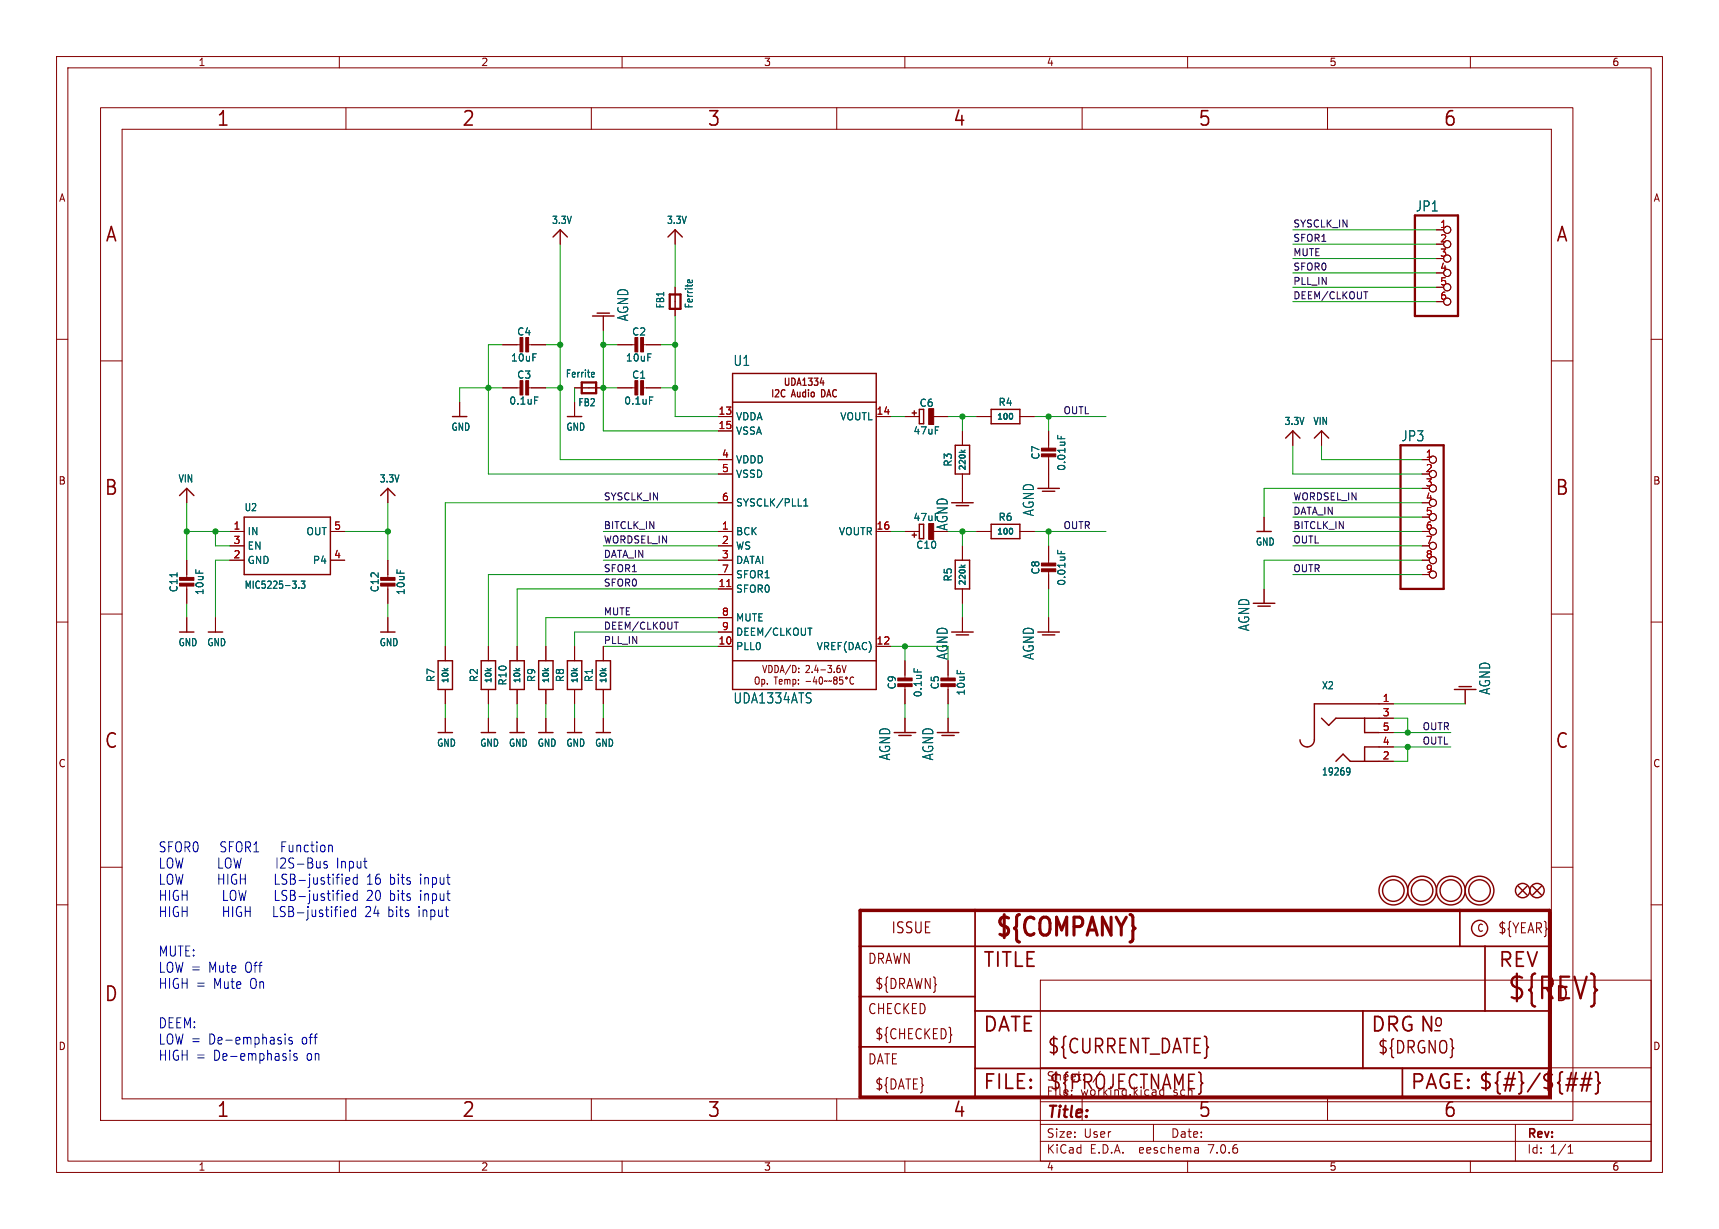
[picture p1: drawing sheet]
<svg xmlns="http://www.w3.org/2000/svg" width="304mm" height="217mm" viewBox="0 0 304 217" stroke-linecap="round" stroke-linejoin="round" font-family="sans-serif">
<g fill="none" stroke="#840000" stroke-width=".18">
<path d="M10 10h284v197.3h-284zM12 12h280v193.3h-280zM17.8 19h260.3v179.1h-260.3zM60 10v2M61.2 19v3.9M104.6 19v3.9M110 10v2M148 19v3.9M160 10v2M191.3 19v3.9M210 10v2M234.7 19v3.9"/>
<path d="M260 10v2M21.6 22.9h252.7v171.4h-252.7zM10 60h2M99.1 40.6v2.6M106.7 55.9v2.5M119.4 40.6v2.6M119.4 50.8v5.1M254 40.6h1.3M254 45.7h1.3M254 50.8h1.3M254 53.3h1.3M292 60h2"/>
<path d="M17.8 63.8h3.8M81.3 71.1v2.6M88.9 68.6h3.3M88.9 61h3.3M93.2 68.6h3.3M93.2 61h3.3M101.6 71.1v2.6M101.6 68.6h5.1M109.2 68.6h3.3M109.2 61h3.3M113.5 68.6h3.3M113.5 61h3.3"/>
<path d="M127 73.7h2.5M127 76.2h2.5M154.9 73.7h2.6M160 73.7h2.6M165.1 73.7h2.5M170.2 76.2v2.5M172.7 73.7h2.6M180.3 73.7h2.6M185.4 76.2v3.3M228.6 76.2v2.5M233.7 76.2v2.5M274.3 63.8h3.8"/>
<path d="M33 86.4v2.5M33 99.1v3.3M40.6 94h2.6M40.6 99.1h2.6M40.6 96.5h2.6M58.4 94h2.6M58.4 99.1h2.6M68.6 86.4v2.5M68.6 99.1v3.3M127 94h2.5M127 99.1h2.5M127 96.5h2.5"/>
<path d="M127 81.3h2.5M127 83.8h2.5M127 88.9h2.5M154.9 94h2.6M160 94h2.6M170.2 83.8v5.1M170.2 96.5v2.6M172.7 94h2.6M180.3 94h2.6M185.4 80.5v5.9M185.4 96.5v3.3M223.5 91.4v2.6"/>
<path d="M251.5 94h1.2M251.5 99.1h1.2M251.5 96.5h1.2M251.5 81.3h1.2M251.5 86.4h1.2M251.5 91.4h1.2M10 110h2M17.8 108.6h3.8M33 103.4v3.3M33 109.2v2.6M38.1 109.2v2.6M68.6 103.4v3.3"/>
<path d="M68.6 109.2v2.6M78.7 114.3v2.5M86.4 114.3v2.5M91.4 114.3v2.5M96.5 114.3v2.5M101.6 114.3v2.5M106.7 114.3v2.5M127 101.6h2.5M127 114.3h2.5M127 104.1h2.5M127 109.2h2.5M127 111.8h2.5"/>
<path d="M133.7 119.8l.3-.1 .2 .2v.7l-.2 .4-.4-.2-.1-.7zM134.9 117.7l.3 1.2 .4-1.2M135.9 117.7a.67 .67 0 0 1 .7 .4 .67 .67 0 0 1-.2 .8h-.5zM136.9 119.7h.6M137 117.7a.67 .67 0 0 1 .7 .4 .67 .67 0 0 1-.3 .8h-.4zM137.2 119.7v1.3M137.9 118.9l.4-1.2 .4 1.2M138.1 118.6h.5M139.8 117.6l-.9 1.6M140.2 117.7a.67 .67 0 0 1 .6 .4 .67 .67 0 0 1-.2 .8h-.4zM141.2 118.8v.1M141.2 118.2v.1"/>
<path d="M142.5 117.8l.4-.1 .2 .3-.6 .9h.6M143.6 118.8v.1M144.1 119.7l-.3 .9h.7M144.3 117.6l-.2 .9h.6M144.6 118.1v.8M146.4 117.7h.6l-.3 .5h.2l.1 .2M148 118.4l.2-.2h.3l.1 .2M148.5 117.7h-.3l-.2 .3v.7M148.9 117.7l.4 1.2 .3-1.2M149.8 119.8v.2M151 119.8h-.1a.62 .62 0 0 0-.7 .5 .62 .62 0 0 0 .4 .7l.4-.1M154.9 114.3h2.6"/>
<path d="M160 116.8v3.3M167.6 116.8v3.3M170.2 104.1v2.6M170.2 109.2v2.6M185.4 100.8v3.3M185.4 109.2v2.6M223.5 104.1v2.6M251.5 101.6h1.2M274.3 108.6h3.8M292 110h2M78.7 121.9v2.6M78.7 127v2.5"/>
<path d="M86.4 121.9v2.6M86.4 127v2.5M91.4 121.9v2.6M91.4 127v2.5M96.5 121.9v2.6M96.5 127v2.5M101.6 121.9v2.6M101.6 127v2.5M106.7 121.9v2.6M106.7 127v2.5M134.7 120.2l.3-.1 .2 .3-.1 .5h-.4M134.7 120.1v1.3"/>
<path d="M135.7 120.9v.1M137.8 120.6l.5-.2v-.2l-.4-.1-.1 .2v.6h.5M138.8 120.3l.3-.2 .1 .2M138.8 120.1v.9M139.2 120.3l.2-.2 .2 .1 .1 .8M139.2 120.3v.7M140.2 120.2l.3-.1 .2 .3-.1 .5h-.4M140.2 120.1v1.3M141.2 120.9v.1M141.2 120.2v.1M142.5 120.5h.8M144.3 120.1v.9"/>
<path d="M160 121.2v3.3M160 127v2.5M167.6 121.2v3.3M167.6 127v2.5M243.8 124.5h2.6M243.8 134.6h2.6M243.8 127h2.6M243.8 132.1h2.6M243.8 129.5h2.6M259.1 121.9v2.6M10 160h2M17.8 153.4h3.8"/>
<path d="M274.3 153.4h3.8M292 160h2M184 173.3h108v32h-108zM61.2 194.3v3.8M104.6 194.3v3.8M148 194.3v3.8M184 198.8h108M184 194.8h108M184 188.8h108M191.3 194.3v3.8M204 198.8v3M234.7 194.3v3.8"/>
<path d="M268 198.8v6.5M60 205.3v2M110 205.3v2M160 205.3v2M184 201.8h108M210 205.3v2M211.8 203l.1 .9M211.9 203.8l-.1 .1M211.9 203.3h-.1M260 205.3v2M277.3 203.9h.8M277.3 202.8l.4-.4v1.5"/>
<circle cx="255.9" cy="45.7" r=".63"/>
<circle cx="255.9" cy="53.3" r=".63"/>
<circle cx="255.9" cy="40.6" r=".63"/>
<circle cx="255.9" cy="43.2" r=".63"/>
<circle cx="255.9" cy="48.3" r=".63"/>
<circle cx="255.9" cy="50.8" r=".63"/>
<circle cx="253.4" cy="83.8" r=".63"/>
<circle cx="253.4" cy="86.4" r=".63"/>
<circle cx="253.4" cy="96.5" r=".63"/>
<circle cx="253.4" cy="99.1" r=".63"/>
<circle cx="253.4" cy="88.9" r=".63"/>
<circle cx="253.4" cy="94" r=".63"/>
<circle cx="253.4" cy="91.4" r=".63"/>
<circle cx="253.4" cy="81.3" r=".63"/>
<circle cx="253.4" cy="101.6" r=".63"/>
</g>
<g fill="none" stroke="#840000" stroke-width=".25">
<path d="M97.8 41.9l1.3-1.3 1.2 1.3M104.8 55.9h3.8M105.6 55.4h2.2M118.1 41.9l1.3-1.3 1.2 1.3M80 73.7h2.5M100.3 73.7h2.6M129.5 66h25.4v55.9h-25.4zM129.5 71.1h25.4M161.3 73h.8M161.7 72.6v.8M162.6 72.4v2.5h.7v-2.5M168.9 78.7h2.5v5.1h-2.5z"/>
<path d="M175.3 72.4h5v2.5h-5zM227.3 77.5l1.3-1.3 1.3 1.3M232.4 77.5l1.3-1.3 1.2 1.3M31.7 87.6l1.3-1.2 1.3 1.2M43.2 91.4h15.2v10.2h-15.2zM67.3 87.6l1.3-1.2 1.2 1.2M161.3 94.6h.8M161.7 94.2v.8M162.6 92.7v2.5h.7v-2.5M168.3 88.9h3.8M168.9 99.1h2.5v5h-2.5zM169.1 89.4h2.2"/>
<path d="M175.3 92.7h5v2.5h-5zM183.5 86.4h3.8M184.3 86.9h2.2M222.2 94h2.6M31.7 111.8h2.6M36.8 111.8h2.6M67.3 111.8h2.5M77.5 116.8h2.5v5.1h-2.5zM85.1 116.8h2.5v5.1h-2.5zM90.2 116.8h2.5v5.1h-2.5zM95.2 116.8h2.6v5.1h-2.6zM100.3 116.8h2.6v5.1h-2.6z"/>
<path d="M105.4 116.8h2.5v5.1h-2.5zM129.5 116.8h25.4M168.3 111.8h3.8M169.1 112.3h2.2M183.5 111.8h3.8M184.3 112.3h2.2M221.6 106.7h3.8M222.4 107.2h2.2M77.5 129.5h2.5M85.1 129.5h2.5M90.2 129.5h2.5M95.2 129.5h2.6"/>
<path d="M100.3 129.5h2.6M105.4 129.5h2.5M158.1 129.5h3.8M158.9 130h2.2M165.7 129.5h3.8M166.5 130h2.2M233.7 127l1.2 1.3 1.3-1.3h7.6M236.2 134.6l1.3-1.3 1.3 1.3h5M241.3 127v2.5h2.5M243.8 124.5h-11.4v6.3a1.27 1.27 0 0 1-1.3 1.3 1.27 1.27 0 0 1-1.2-1.3M243.8 132.1h-2.5v2.5M257.2 121.9h3.8"/>
<path d="M258 121.4h2.2M268.5 156.7l1.5 1.5M270 156.7l-1.5 1.5M271 156.7l1.5 1.5M272.5 156.7l-1.5 1.5"/>
<circle cx="246.4" cy="157.5" r="2.54"/>
<circle cx="246.4" cy="157.5" r="1.9"/>
<circle cx="251.5" cy="157.5" r="2.54"/>
<circle cx="251.5" cy="157.5" r="1.9"/>
<circle cx="256.5" cy="157.5" r="2.54"/>
<circle cx="256.5" cy="157.5" r="1.9"/>
<circle cx="261.6" cy="157.5" r="2.54"/>
<circle cx="261.6" cy="157.5" r="1.9"/>
<circle cx="269.2" cy="157.5" r="1.27"/>
<circle cx="271.8" cy="157.5" r="1.27"/>
<circle cx="261.6" cy="164.2" r="1.42"/>
</g>
<g fill="#840000" stroke="#840000" stroke-width=".18">
<path d="M67.3 103.1h2.5v.5h-2.5z"/>
<path d="M67.3 102.1h2.5v.5h-2.5z"/>
<path d="M164.2 72.3h.9v2.8h-.9z"/>
<path d="M184.1 80.3h2.6v.5h-2.6z"/>
<path d="M184.1 79.2h2.6v.6h-2.6z"/>
<path d="M31.7 103.1h2.6v.5h-2.6z"/>
<path d="M31.7 102.1h2.6v.5h-2.6z"/>
<path d="M184.1 100.6h2.6v.5h-2.6z"/>
<path d="M184.1 99.6h2.6v.5h-2.6z"/>
<path d="M158.7 120.9h2.6v.5h-2.6z"/>
<path d="M158.7 119.9h2.6v.5h-2.6z"/>
<path d="M166.4 120.9h2.5v.5h-2.5z"/>
<path d="M166.4 119.9h2.5v.5h-2.5z"/>
<path d="M164.2 92.6h.9v2.8h-.9z"/>
<path d="M91.9 67.3h.6v2.5h-.6z"/>
<path d="M93 67.3h.5v2.5h-.5z"/>
<path d="M91.9 59.7h.6v2.5h-.6z"/>
<path d="M93 59.7h.5v2.5h-.5z"/>
<path d="M112.3 67.3h.5v2.5h-.5z"/>
<path d="M113.3 67.3h.5v2.5h-.5z"/>
<path d="M112.3 59.7h.5v2.5h-.5z"/>
<path d="M113.3 59.7h.5v2.5h-.5z"/>
</g>
<g fill="none" stroke="#006464" stroke-width=".18">
<path d="M121.6 49.8l.1-.3h.2l.1 .5M122.4 49.5v.3M94.5 70.2h.6M104.8 65.8l.3 .1v.2l-.5 .2M105.1 66.6l-.3 .1M114.9 70.2h.6M187 77v.6M187.6 77.2v.4M142.1 89.5h.7M142.1 88.6l.4-.4v1.3M187 97.3v.6M187.6 97.5v.4"/>
<path d="M31.3 101.3v.7M52.8 103.9v.1M53.2 102.8h.7l-.3 .4 .3 .2v.5l-.2 .1-.5-.1M142.8 111.1h.8M161.6 118.2v.6M238.3 135.8l.4 .1v.6l-.2 .5h-.3M238.7 136.3l-.1 .2-.3 .1"/>
</g>
<path d="M250.2 38.1h7.6v17.8h-7.6zM118.4 52.1h1.9v2.5h-1.9zM102.9 67.6h2.5v1.9h-2.5zM247.6 78.7h7.7v25.4h-7.7z" fill="none" stroke="#840000" stroke-width=".41"/>
<path d="M152.1 161h121.9v33h-121.9z" fill="none" stroke="#840000" stroke-width=".61"/>
<path d="M152.1 176.2h20.3M152.1 167.3h121.9M172.4 161v33M172.4 178.8h101.6M241 178.8v10.1M258.1 161v6.3M262.6 167.3v11.5M152.1 185.1h20.3M172.4 188.9h101.6M248 188.9v5.1" fill="none" stroke="#840000" stroke-width=".3"/>
<path d="M276.9 191.8h1.8M277.1 190.8h1.9M278.7 189.7l-.7 3.2M279.4 191.8h1.9M279.7 190.8h1.8M280.4 189.7l-.7 3.2M281.3 189.7l-.8 3.2M282.1 189.5l.4 .2 .1 .2v1.2l.3 .4-.3 .3v1.2l-.1 .3-.4 .1" fill="none" stroke="#840000" stroke-width=".32"/>
<path d="M168.2 182.9l.1 .1-.1 .1" fill="none" stroke="#840000" stroke-width=".19"/>
<g fill="none" stroke="#840000" stroke-width=".22">
<path d="M136.6 68.9v1.3M137.1 69l.4-.1 .2 .4-.7 .9h.7M138.8 69h-.1a.62 .62 0 0 0-.6 .5 .62 .62 0 0 0 .4 .7l.3-.1M138.9 66.9v1l.2 .2h.3l.1-.2v-1M139.9 70.2l.4-1.3 .3 1.3M140 66.9a.64 .64 0 0 1 .6 .6 .64 .64 0 0 1-.6 .6zM140 69.8h.5M140.9 68.1l.4-1.2 .3 1.2M141 69.3l.1 .8 .2 .1 .2-.1M141 67.8h.5M141.5 69.3v.9M142 68.1h.6"/>
<path d="M142 67.2l.3-.3v1.2M142.4 69.4l-.3-.1-.2 .3 .1 .5h.4M142.4 68.9v1.3M142.9 68l.2 .1 .5-.1M142.9 66.9h.7l-.4 .4 .4 .2v.4M143 68.9v.1M143 69.3v.9M143.6 69.3l-.2 .3v.3l.2 .3M144 66.9h.6l-.3 .4 .3 .2v.4M145.3 66.8l-.3 .9M145.6 67.3v.8"/>
</g>
<path d="M128.5 103.7h.7" fill="none" stroke="#a90000" stroke-width=".18"/>
<path d="M170 79.6l.3 .4M170.6 79.6l-.3 .3M178.9 73.2l.2 .3-.2 .6M170 99.9l.3 .4M170.6 99.9l-.3 .3M178.9 93.5l.2 .3-.2 .6" fill="none" stroke="#006464" stroke-width=".2"/>
<path d="M241.1 51.6h.8M119.2 110h.7" fill="none" stroke="#0f0f0f" stroke-width=".18"/>
<g fill="none" stroke="#0000c2" stroke-width=".18">
<path d="M48.7 154.6v1.8h.7M48.7 157.4v1.8h.7M49 151.7v1.8M59.7 151.7v1.8M63.2 155.3l-.5-.1-.3 .3v.5l.2 .3h.6M63.2 154.6v1.8M63.2 157.4v1.8M63.2 158.1l-.5-.1-.3 .4v.5l.2 .2h.6M65 156.4h.8M65.4 154.6v1.8M65.5 157.4h-.3l-.2 .2M65.8 158.2l-.9 1h.9"/>
<path d="M69.2 155.2l.4 .1M69.2 158l.4 .1M69.6 156.3l-.4 .1M69.6 159.1l-.4 .1M74.4 154.6v.2M74.4 155.2v1.2M74.4 157.4v.2M74.4 158v1.2M48.4 160.3v1.8h.7M62.9 161l-.5-.1-.2 .3v.5l.1 .3h.6M62.9 160.3v1.8M64.9 160.3l-.2 .2"/>
<path d="M65.5 161.1l-.9 1h.9M68.8 162l.4 .1M69.2 160.9l-.4 .1M74.1 160.3v.2M74.1 160.9v1.2M50.4 182.8v.2M50.4 183.4v1.2M51.3 185.7v.2M51.3 186.3v1.2M51.6 183.5l-.3-.1a.31 .31 0 0 0-.2 .3 .31 .31 0 0 0 .2 .3h.2a.31 .31 0 0 1 .2 .3 .31 .31 0 0 1-.2 .3l-.4-.1M52.5 186.4l-.4-.1a.31 .31 0 0 0-.2 .3 .31 .31 0 0 0 .2 .3h.3a.31 .31 0 0 1 .2 .3 .31 .31 0 0 1-.2 .3l-.5-.1"/>
</g>
<g fill="none" stroke="#009600" stroke-width=".18">
<path d="M99.1 43.2v38.1h27.9M106.7 58.4v17.8h20.3M119.4 55.9v17.8h7.6M119.4 43.2v7.6M228.6 45.7h25.4M228.6 50.8h25.4M228.6 40.6h25.4M228.6 43.2h25.4M228.6 48.3h25.4M228.6 53.3h25.4M88.9 61h-2.5v22.8h40.6M88.9 68.6h-7.6v2.5"/>
<path d="M96.5 68.6h2.6M96.5 61h2.6M101.6 68.6v2.5M106.7 68.6h2.5M106.7 61h2.5M116.8 68.6h2.6M116.8 61h2.6M157.5 73.7h2.5M167.6 73.7h5.1M170.2 73.7v2.5M182.9 73.7h12.7M185.4 73.7v2.5"/>
<path d="M228.6 78.7v5.1h22.9M233.7 78.7v2.6h17.8M33 88.9v10.2M33 94h7.6M38.1 94v2.5h2.5M40.6 99.1h-2.5v10.1M61 94h7.6M68.6 88.9v10.2M106.7 94h20.3M106.7 96.5h20.3M106.7 99.1h20.3M127 88.9h-48.3v25.4"/>
<path d="M157.5 94h2.5M167.6 94h5.1M170.2 94v2.5M182.9 94h12.7M185.4 94v2.5M228.6 91.4h22.9M228.6 94h22.9M228.6 88.9h22.9M228.6 96.5h22.9M251.5 86.4h-28v5M251.5 99.1h-28v5M33 106.7v2.5"/>
<path d="M68.6 106.7v2.5M106.7 114.3h20.3M127 104.1h-35.6v10.2M127 101.6h-40.6v12.7M127 111.8h-25.4v2.5M127 109.2h-30.5v5.1M157.5 114.3h10.1M160 114.3v2.5M170.2 106.7v2.5M185.4 104.1v5.1M228.6 101.6h22.9M78.7 124.5v2.5"/>
<path d="M86.4 124.5v2.5M91.4 124.5v2.5M96.5 124.5v2.5M101.6 124.5v2.5M106.7 124.5v2.5M160 124.5v2.5M167.6 124.5v2.5M246.4 129.5h10.1M246.4 127h2.5v2.5M246.4 132.1h10.1M246.4 124.5h12.7M248.9 132.1v2.5h-2.5"/>
</g>
<g fill="#009600" stroke="#009600" stroke-width=".18">
<circle cx="86.4" cy="68.6" r=".46"/>
<circle cx="119.4" cy="61" r=".46"/>
<circle cx="119.4" cy="68.6" r=".46"/>
<circle cx="185.4" cy="73.7" r=".46"/>
<circle cx="185.4" cy="94" r=".46"/>
<circle cx="38.1" cy="94" r=".46"/>
<circle cx="33" cy="94" r=".46"/>
<circle cx="68.6" cy="94" r=".46"/>
<circle cx="248.9" cy="129.5" r=".46"/>
<circle cx="248.9" cy="132.1" r=".46"/>
<circle cx="170.2" cy="73.7" r=".46"/>
<circle cx="160" cy="114.3" r=".46"/>
<circle cx="170.2" cy="94" r=".46"/>
<circle cx="106.7" cy="68.6" r=".46"/>
<circle cx="106.7" cy="61" r=".46"/>
<circle cx="99.1" cy="68.6" r=".46"/>
<circle cx="99.1" cy="61" r=".46"/>
</g>
<text font-size="5.3" fill="#840000" x="266.4" y="177.3">${REV}</text>
<text font-size="4.4" fill="#840000" x="175.7" y="166.3">${COMPANY}</text>
<g font-size="3.5" fill="#840000">
<text x="38.2" y="22.7">1</text>
<text x="81.6" y="22.7">2</text>
<text x="125" y="22.7">3</text>
<text x="168.4" y="22.7">4</text>
<text x="211.8" y="22.7">5</text>
<text x="255.1" y="22.7">6</text>
<text x="18.5" y="43.1">A</text>
<text x="275" y="43.1">A</text>
<text x="18.3" y="87.9">B</text>
<text x="274.9" y="87.9">B</text>
<text x="18.3" y="132.7">C</text>
<text x="274.9" y="132.7">C</text>
<text x="173.7" y="171.4">TITLE</text>
<text x="264.8" y="171.4">REV</text>
<text x="18.3" y="177.4">D</text>
<text x="274.9" y="177.4">D</text>
<text x="173.7" y="182.9">DATE</text>
<text x="242.3" y="182.9">DRG N</text>
<text x="185.1" y="186.7">${CURRENT_DATE}</text>
<text x="38.2" y="197.9">1</text>
<text x="81.6" y="197.9">2</text>
<text x="125" y="197.9">3</text>
<text x="168.4" y="197.9">4</text>
<text x="173.7" y="193">FILE:</text>
<text x="185.4" y="193">${PROJECTNAME}</text>
<text x="211.8" y="197.9">5</text>
<text x="249.3" y="193">PAGE: ${#}/${##}</text>
<text x="255.1" y="197.9">6</text>
</g>
<g font-size="3" fill="#840000">
<text x="253.4" y="181.9">o</text>
<text x="243.5" y="186.6">${DRGNO}</text>
</g>
<text font-size="2.8" fill="#840000" x="185" y="198.2">Title:</text>
<text font-size="2.7" fill="#840000" x="157.5" y="165.3">ISSUE</text>
<g font-size="2.5" fill="#006464">
<text x="250.2" y="37.6">JP1</text>
<text x="111.3" y="56.9" transform="rotate(-90 111.3 56.9)">AGND</text>
<text x="129.6" y="64.9">U1</text>
<text x="247.7" y="78.2">JP3</text>
<text x="167.8" y="93.9" transform="rotate(-90 167.8 93.9)">AGND</text>
<text x="183" y="91.4" transform="rotate(-90 183 91.4)">AGND</text>
<text x="221.1" y="111.7" transform="rotate(-90 221.1 111.7)">AGND</text>
<text x="167.8" y="116.8" transform="rotate(-90 167.8 116.8)">AGND</text>
<text x="183" y="116.8" transform="rotate(-90 183 116.8)">AGND</text>
<text x="129.6" y="124.6">UDA1334ATS</text>
<text x="263.7" y="123" transform="rotate(-90 263.7 123)">AGND</text>
<text x="157.6" y="134.6" transform="rotate(-90 157.6 134.6)">AGND</text>
<text x="165.2" y="134.6" transform="rotate(-90 165.2 134.6)">AGND</text>
</g>
<g font-size="2.5" fill="#0000c2">
<text x="27.9" y="150.9">SFOR0</text>
<text x="27.9" y="153.7">LOW</text>
<text x="39" y="153.7">LOW</text>
<text x="39.1" y="150.9">SFOR1</text>
<text x="50.1" y="153.7">I2S-Bus</text>
<text x="50.3" y="150.9">Function</text>
<text x="60.9" y="153.7">Input</text>
<text x="27.9" y="156.6">LOW</text>
<text x="27.9" y="159.4">HIGH</text>
<text x="39" y="156.6">HIGH</text>
<text x="39.9" y="159.4">LOW</text>
<text x="49.6" y="156.6">LSB-justified</text>
<text x="49.6" y="159.4">LSB-justified</text>
<text x="66.1" y="156.6">16</text>
<text x="66.1" y="159.4">20</text>
<text x="70.3" y="156.6">bits</text>
<text x="70.3" y="159.4">bits</text>
<text x="75.8" y="156.6">input</text>
<text x="75.8" y="159.4">input</text>
<text x="27.9" y="162.3">HIGH</text>
<text x="39.9" y="162.3">HIGH</text>
<text x="49.2" y="162.3">LSB-justified</text>
<text x="65.7" y="162.3">24</text>
<text x="69.9" y="162.3">bits</text>
<text x="75.3" y="162.3">input</text>
<text x="27.9" y="169.3">MUTE:</text>
<text x="27.9" y="172.1">LOW =</text>
<text x="37" y="172.1">Mute</text>
<text x="43.5" y="172.1">Off</text>
<text x="27.9" y="175">HIGH =</text>
<text x="37.8" y="175">Mute</text>
<text x="44.4" y="175">On</text>
<text x="27.9" y="182">DEEM:</text>
<text x="27.9" y="184.8">LOW =</text>
<text x="37" y="184.8">De-emphasis</text>
<text x="53.5" y="184.8">off</text>
<text x="27.9" y="187.7">HIGH =</text>
<text x="37.8" y="187.7">De-emphasis</text>
<text x="54.4" y="187.7">on</text>
</g>
<g font-size="2.5" fill="#840000">
<text x="264.8" y="165.3">${YEAR}</text>
<text x="153.4" y="170.7">DRAWN</text>
<text x="153.4" y="179.6">CHECKED</text>
<text x="154.6" y="175.2">${DRAWN}</text>
<text x="154.6" y="184">${CHECKED}</text>
<text x="153.4" y="188.5">DATE</text>
<text x="154.6" y="192.9">${DATE}</text>
</g>
<g font-size="2.1" fill="#840000">
<text x="185" y="191.3">Sheet:</text>
<text x="193.2" y="191.3">/</text>
<text x="185" y="194">File:</text>
<text x="191" y="194">working.kicad_sch</text>
<text x="185" y="201.4">Size:</text>
<text x="191.6" y="201.4">User</text>
<text x="207" y="201.4">Date:</text>
<text x="270" y="201.6">Rev:</text>
<text x="185" y="204.2">KiCad</text>
<text x="192.7" y="204.2">E.D.A.</text>
<text x="201.6" y="204.2">eeschema</text>
<text x="213.9" y="204.2">7.0.6</text>
<text x="270" y="204.2">Id:</text>
<text x="274" y="204.2">1/1</text>
</g>
<g font-size="1.8" fill="#840000">
<text x="35" y="11.9">1</text>
<text x="85" y="11.9">2</text>
<text x="135" y="11.9">3</text>
<text x="185" y="11.9">4</text>
<text x="235" y="11.9">5</text>
<text x="285" y="11.9">6</text>
<text x="10.3" y="35.9">A</text>
<text x="292.3" y="35.9">A</text>
<text x="144.1" y="69.5">Audio</text>
<text x="10.3" y="85.9">B</text>
<text x="292.2" y="85.9">B</text>
<text x="145.1" y="120.2">Temp:</text>
<text x="10.3" y="135.9">C</text>
<text x="292.2" y="135.9">C</text>
<text x="261.1" y="165">C</text>
<text x="10.3" y="185.9">D</text>
<text x="292.2" y="185.9">D</text>
<text x="35" y="207.2">1</text>
<text x="85" y="207.2">2</text>
<text x="135" y="207.2">3</text>
<text x="185" y="207.2">4</text>
<text x="235" y="207.2">5</text>
<text x="285" y="207.2">6</text>
</g>
<g font-size="1.8" fill="#006464">
<text x="97.5" y="39.8">3.3V</text>
<text x="117.8" y="39.8">3.3V</text>
<text x="91.3" y="59.5">C4</text>
<text x="111.7" y="59.5">C2</text>
<text x="117.6" y="54.6" transform="rotate(-90 117.6 54.6)">FB1</text>
<text x="122.7" y="54.6" transform="rotate(-90 122.7 54.6)">Ferrite</text>
<text x="90.3" y="64.1">10uF</text>
<text x="110.6" y="64.1">10uF</text>
<text x="90" y="71.7">0.1uF</text>
<text x="91.3" y="67.2">C3</text>
<text x="100" y="67">Ferrite</text>
<text x="110.3" y="71.7">0.1uF</text>
<text x="111.7" y="67.2">C1</text>
<text x="176.5" y="72">R4</text>
<text x="79.7" y="76.4">GND</text>
<text x="100" y="76.4">GND</text>
<text x="102.2" y="72">FB2</text>
<text x="130" y="74.5">VDDA</text>
<text x="130" y="77.1">VSSA</text>
<text x="148.5" y="74.5">VOUTL</text>
<text x="161.4" y="77">47uF</text>
<text x="162.5" y="72.1">C6</text>
<text x="227" y="75.4">3.3V</text>
<text x="232.1" y="75.4">VIN</text>
<text x="130" y="82.1">VDDD</text>
<text x="168.5" y="82.6" transform="rotate(-90 168.5 82.6)">R3</text>
<text x="184" y="81.4" transform="rotate(-90 184 81.4)">C7</text>
<text x="188.6" y="83.4" transform="rotate(-90 188.6 83.4)">0.01uF</text>
<text x="31.5" y="85.5">VIN</text>
<text x="67" y="85.5">3.3V</text>
<text x="130" y="84.7">VSSD</text>
<text x="130" y="89.8">SYSCLK/PLL1</text>
<text x="43.2" y="90.6">U2</text>
<text x="43.7" y="94.8">IN</text>
<text x="54.1" y="94.8">OUT</text>
<text x="130" y="94.8">BCK</text>
<text x="148.2" y="94.8">VOUTR</text>
<text x="161.4" y="92.3">47uF</text>
<text x="176.5" y="92.3">R6</text>
<text x="43.7" y="99.9">GND</text>
<text x="43.7" y="97.4">EN</text>
<text x="55.2" y="99.9">P4</text>
<text x="130" y="97.4">WS</text>
<text x="130" y="99.9">DATAI</text>
<text x="161.9" y="97.2">C10</text>
<text x="184" y="101.7" transform="rotate(-90 184 101.7)">C8</text>
<text x="222" y="96.7">GND</text>
<text x="31.6" y="104.8" transform="rotate(-90 31.6 104.8)">C11</text>
<text x="36.2" y="105.3" transform="rotate(-90 36.2 105.3)">10uF</text>
<text x="43.2" y="104.3">MIC5225-3.3</text>
<text x="67.2" y="104.8" transform="rotate(-90 67.2 104.8)">C12</text>
<text x="71.7" y="105.3" transform="rotate(-90 71.7 105.3)">10uF</text>
<text x="130" y="105">SFOR0</text>
<text x="130" y="102.5">SFOR1</text>
<text x="168.5" y="102.9" transform="rotate(-90 168.5 102.9)">R5</text>
<text x="188.6" y="103.7" transform="rotate(-90 188.6 103.7)">0.01uF</text>
<text x="130" y="110.1">MUTE</text>
<text x="130" y="112.6">DEEM/CLKOUT</text>
<text x="31.5" y="114.5">GND</text>
<text x="36.5" y="114.5">GND</text>
<text x="67" y="114.5">GND</text>
<text x="130" y="115.2">PLL0</text>
<text x="144.3" y="115.2">VREF(DAC)</text>
<text x="77.1" y="120.7" transform="rotate(-90 77.1 120.7)">R7</text>
<text x="84.7" y="120.7" transform="rotate(-90 84.7 120.7)">R2</text>
<text x="89.8" y="121.3" transform="rotate(-90 89.8 121.3)">R10</text>
<text x="94.8" y="120.7" transform="rotate(-90 94.8 120.7)">R9</text>
<text x="99.9" y="120.7" transform="rotate(-90 99.9 120.7)">R8</text>
<text x="105" y="120.7" transform="rotate(-90 105 120.7)">R1</text>
<text x="158.6" y="122" transform="rotate(-90 158.6 122)">C9</text>
<text x="163.2" y="123.4" transform="rotate(-90 163.2 123.4)">0.1uF</text>
<text x="166.2" y="122" transform="rotate(-90 166.2 122)">C5</text>
<text x="170.8" y="123.1" transform="rotate(-90 170.8 123.1)">10uF</text>
<text x="233.7" y="122.1">X2</text>
<text x="77.2" y="132.2">GND</text>
<text x="84.8" y="132.2">GND</text>
<text x="89.9" y="132.2">GND</text>
<text x="95" y="132.2">GND</text>
<text x="100" y="132.2">GND</text>
<text x="105.1" y="132.2">GND</text>
<text x="233.7" y="137.3">19269</text>
</g>
<g font-size="1.8" fill="#a90000">
<text x="254.6" y="40.4">1</text>
<text x="254.6" y="42.9">2</text>
<text x="254.6" y="45.5">3</text>
<text x="254.6" y="48">4</text>
<text x="254.6" y="50.5">5</text>
<text x="254.6" y="53.1">6</text>
<text x="127" y="73.4">13</text>
<text x="127" y="75.9">15</text>
<text x="154.9" y="73.4">14</text>
<text x="127.6" y="81">4</text>
<text x="127.6" y="83.6">5</text>
<text x="252" y="81">1</text>
<text x="252" y="83.6">2</text>
<text x="127.6" y="88.6">6</text>
<text x="252" y="86.1">3</text>
<text x="252" y="88.6">4</text>
<text x="41.2" y="93.7">1</text>
<text x="59" y="93.7">5</text>
<text x="127.6" y="93.7">1</text>
<text x="154.9" y="93.7">16</text>
<text x="252" y="91.2">5</text>
<text x="252" y="93.7">6</text>
<text x="41.2" y="98.8">2</text>
<text x="41.2" y="96.3">3</text>
<text x="59" y="98.8">4</text>
<text x="127.6" y="96.3">2</text>
<text x="127.6" y="98.8">3</text>
<text x="127.6" y="101.3">7</text>
<text x="252" y="96.3">7</text>
<text x="252" y="98.8">8</text>
<text x="252" y="101.3">9</text>
<text x="127" y="103.9">11</text>
<text x="127.6" y="109">8</text>
<text x="127.6" y="111.5">9</text>
<text x="127" y="114">10</text>
<text x="154.9" y="114">12</text>
<text x="244.4" y="124.2">1</text>
<text x="244.4" y="126.7">3</text>
<text x="244.4" y="131.8">4</text>
<text x="244.4" y="129.3">5</text>
<text x="244.4" y="134.4">2</text>
</g>
<g font-size="1.7" fill="#0f0f0f">
<text x="228.6" y="40.3">SYSCLK_IN</text>
<text x="228.6" y="42.8">SFOR1</text>
<text x="228.6" y="45.4">MUTE</text>
<text x="228.6" y="47.9">SFOR0</text>
<text x="228.6" y="53">DEEM/CLKOUT</text>
<text x="228.6" y="50.5">PLL_IN</text>
<text x="188" y="73.3">OUTL</text>
<text x="106.7" y="88.6">SYSCLK_IN</text>
<text x="228.6" y="88.6">WORDSEL_IN</text>
<text x="106.7" y="93.6">BITCLK_IN</text>
<text x="188" y="93.6">OUTR</text>
<text x="228.6" y="91.1">DATA_IN</text>
<text x="228.6" y="93.6">BITCLK_IN</text>
<text x="106.7" y="101.3">SFOR1</text>
<text x="106.7" y="96.2">WORDSEL_IN</text>
<text x="106.7" y="98.7">DATA_IN</text>
<text x="228.6" y="101.3">OUTR</text>
<text x="228.6" y="96.2">OUTL</text>
<text x="106.7" y="103.8">SFOR0</text>
<text x="106.7" y="111.4">DEEM/CLKOUT</text>
<text x="106.7" y="114">PLL_IN</text>
<text x="106.7" y="108.9">MUTE</text>
<text x="251.5" y="131.7">OUTL</text>
<text x="251.5" y="129.2">OUTR</text>
</g>
<g font-size="1.4" fill="#006464">
<text x="176.1" y="74.5">100</text>
<text x="171" y="83.3" transform="rotate(-90 171 83.3)">220k</text>
<text x="176.1" y="94.8">100</text>
<text x="171" y="103.7" transform="rotate(-90 171 103.7)">220k</text>
<text x="79.6" y="121" transform="rotate(-90 79.6 121)">10k</text>
<text x="87.2" y="121" transform="rotate(-90 87.2 121)">10k</text>
<text x="92.3" y="121" transform="rotate(-90 92.3 121)">10k</text>
<text x="97.3" y="121" transform="rotate(-90 97.3 121)">10k</text>
<text x="102.4" y="121" transform="rotate(-90 102.4 121)">10k</text>
<text x="107.5" y="121" transform="rotate(-90 107.5 121)">10k</text>
</g>
</svg>
